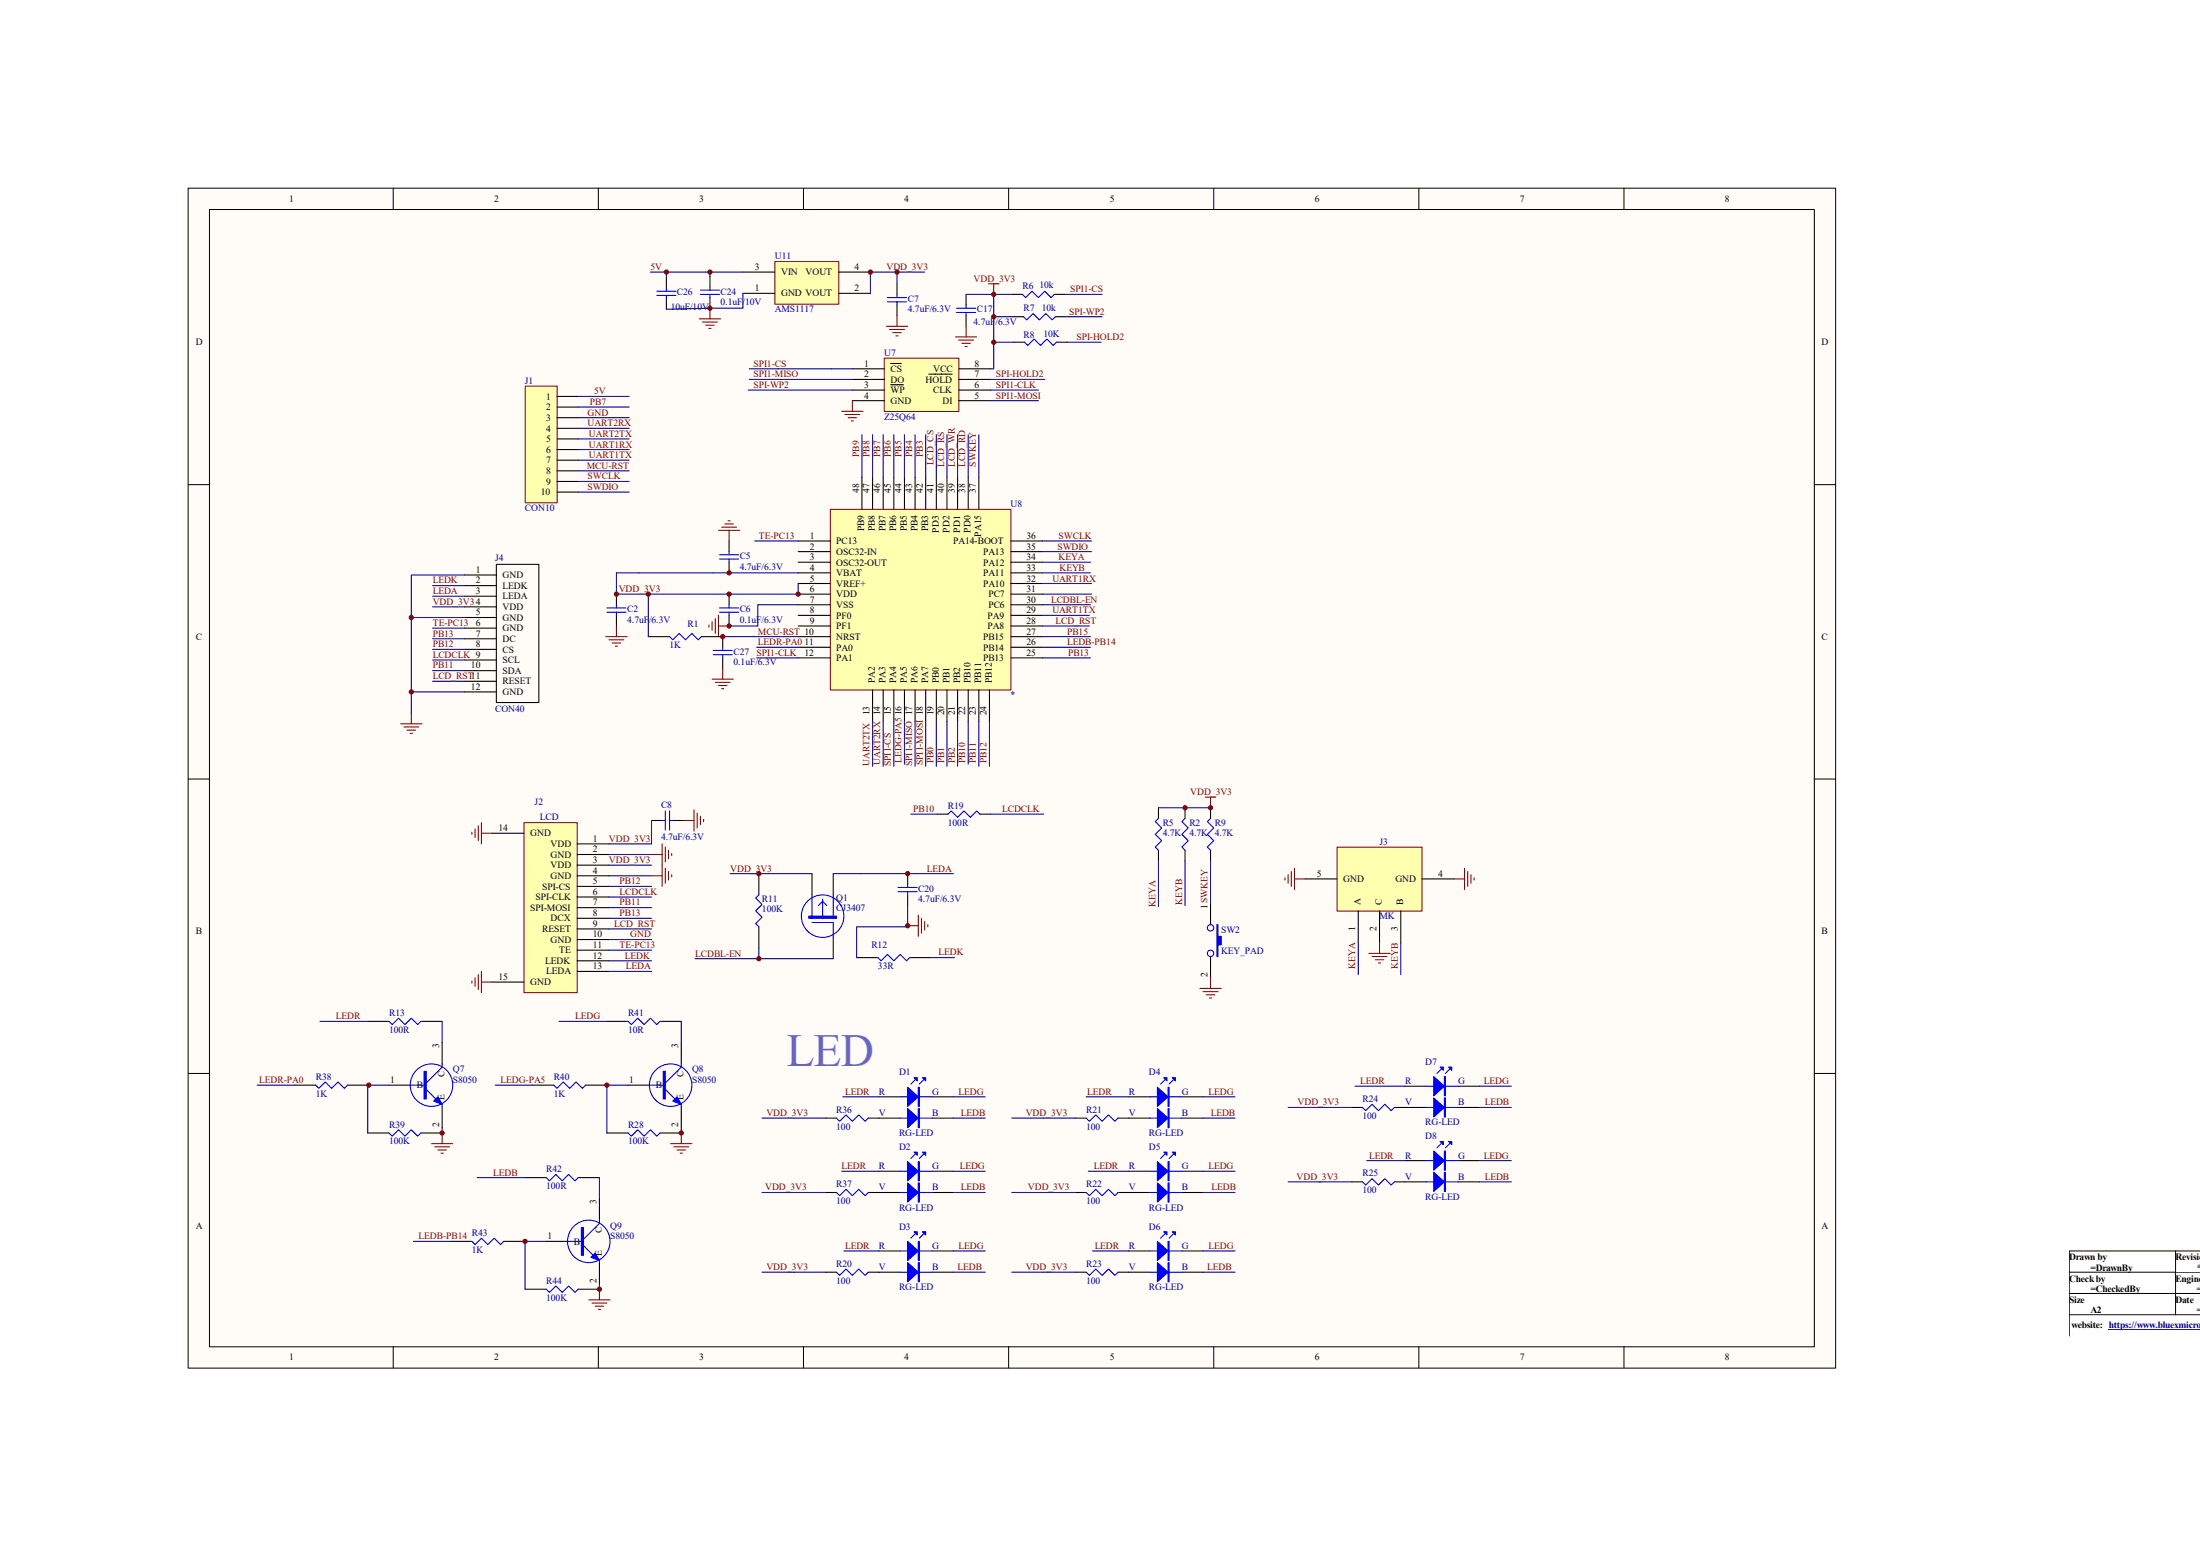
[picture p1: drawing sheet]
<svg xmlns="http://www.w3.org/2000/svg" width="297mm" height="210mm" viewBox="0 0 297 210" stroke-linecap="round" stroke-linejoin="round" font-family="sans-serif">
<path d="M25.4 25.4h222.4v159.3h-222.4z" fill="#fffcf8"/>
<g fill="none" stroke="#000" stroke-width=".14">
<path d="M25.4 25.4h222.4v159.3h-222.4zM28.3 28.3h216.6v153.5h-216.6zM53.1 25.4v2.9M80.8 25.4v2.9M108.5 25.4v2.9M136.2 25.4v2.9M163.9 25.4v2.9M191.6 25.4v2.9M219.2 25.4v2.9M25.4 65.4h2.9M98.4 73v1.5M98.4 75.9v1.4"/>
<path d="M244.9 65.4h2.9M98.4 80.2v1.4M98.4 83.1v1.4M25.4 105.2h2.9M163.4 109v1.5M163.4 114.8v1.4M244.9 105.2h2.9M163.4 121.9v2.9M163.4 129.1v2.9M25.4 144.9h2.9M244.9 144.9h2.9M279.4 171.7h17.7"/>
<path d="M279.4 174.6h14.3v2.9M279.4 177.5h17.7M293.7 168.8v5.8h3.4M297.1 168.8h-17.7v11.5M53.1 181.8v2.8M80.8 181.8v2.8M108.5 181.8v2.8M136.2 181.8v2.8M163.9 181.8v2.8M191.6 181.8v2.8M219.2 181.8v2.8"/>
</g>
<path d="M284.7 179.5h12.3" fill="none" stroke="#000080" stroke-width=".14"/>
<path d="M164.3 124.8h.1v1.6h.5v1.1h-.5v1.6h-.1z" fill-rule="evenodd" fill="#00f" stroke="#00f" stroke-width=".14"/>
<g fill="none" stroke="#00f" stroke-width=".14">
<path d="M97.1 75.5h2.6M97.1 74.9h2.6M98.4 74.5v.4M98.4 75.5v.4M97.1 82.1h2.6M97.1 82.6h2.6M98.4 81.6v.5M98.4 82.6v.5M163.4 110.5l-.4 .4 .9 .8-.9 .9 .9 .9-.9 .8 .4 .5"/>
<circle cx="163.4" cy="125.2" r=".43"/>
<circle cx="163.4" cy="128.7" r=".43"/>
</g>
<path d="M162.7 107.6h1.4M163.4 107.6v1.4M162 133.4h2.9M162.4 133.8h2M162.9 134.3h1.1M163.3 134.7h.3M163.4 132v1.4" fill="none" stroke="#800000" stroke-width=".14"/>
<path d="M119.4 48.4h10.1v7.1h-10.1z" fill="#ffffb0"/>
<g fill="none" stroke="#800000" stroke-width=".14">
<path d="M133.4 38.3h1.5M134.2 38.3v1.4M113.6 55.5h2.9M114.1 55.9h2M114.5 56.4h1.1M114.9 56.8h.3M115.1 54.1v1.4M119.4 48.3h10.1v7.2h-10.1zM88 115.3h1.4M88 118.2h1.4M89.4 113.9v5.7M89.8 114.3v2"/>
<path d="M89.8 117.2v2M90.3 114.8v1.1M90.3 117.6v1.2M90.7 115.2v.3M90.7 118.1v.2"/>
</g>
<g fill="none" stroke="#000" stroke-width=".14">
<path d="M136.6 39.7h1.4M142.3 39.7h1.5M115.1 49.8h4.3M115.1 52.6h4.3M115.1 51.2h4.3M115.1 54.1h4.3M120.2 49.1h1.5M120.2 51.9h1.8M125.4 50.5h3.2M129.4 49.8h4.3M129.4 52.6h4.3M129.4 51.2h4.3"/>
<path d="M129.4 54.1h4.3M136.7 42.7h1.5M136.9 46.2h1.4M142.5 42.7h1.4M142.6 46.2h1.5"/>
</g>
<path d="M138 39.7l.5 .5 .8-.9 .9 .9 .8-.9 .9 .9 .4-.5M138.2 42.7l.4 .5 .9-.9 .8 .9 .9-.9 .8 .9 .5-.5M138.3 46.2l.5 .4 .8-.8 .9 .8 .8-.8 .9 .8 .4-.4" fill="none" stroke="#00f" stroke-width=".14"/>
<g fill="none" stroke="#000080" stroke-width=".14">
<path d="M134.2 39.7v10.1h-.5M101.2 49.8h3.8M112.2 49.8h2.9M133.7 52.6h6.5M133.7 54.1h6.5M82.2 113.9h5.8M82.2 115.3h5.8M82.2 116.8h5.8M82.2 118.2h5.8M82.2 119.6h5.8M82.2 121.1h5.8M82.2 122.5h5.8"/>
<path d="M82.2 123.9h5.8M82.2 125.4h5.8M82.2 126.8h5.8M82.2 128.2h5.8M82.2 129.7h5.8M82.2 131.1h5.8"/>
</g>
<path d="M70.8 111.1h7.1v22.9h-7.1z" fill="#ffffb0"/>
<path d="M63.7 112.3v.3M64.1 111.9v1.1M64.6 111.5v2M65 111v2.9M65 112.5h1.4M70.7 111h7.2v23h-7.2zM63.7 132.4v.3M64.1 132v1.1M64.6 131.5v2.1M65 131.1v2.9M65 132.6h1.4" fill="none" stroke="#800000" stroke-width=".14"/>
<g fill="none" stroke="#000" stroke-width=".14">
<path d="M66.4 112.5h4.3M77.9 113.9h4.3M77.9 115.3h4.3M77.9 116.8h4.3M77.9 118.2h4.3M77.9 119.6h4.3M66.4 132.6h4.3M77.9 121.1h4.3M77.9 122.5h4.3M77.9 123.9h4.3M77.9 125.4h4.3M77.9 126.8h4.3"/>
<path d="M77.9 128.2h4.3M77.9 129.7h4.3M77.9 131.1h4.3"/>
</g>
<path d="M180.6 114.4h11.4v8.6h-11.4z" fill="#ffffb0"/>
<g fill="none" stroke="#800000" stroke-width=".14">
<path d="M173.5 118.5v.3M173.9 118.1v1.1M174.3 117.6v2M174.8 118.6h1.4M174.8 117.2v2.9M180.5 114.3h11.5v8.7h-11.5zM196.3 118.6h1.4M197.7 117.2v2.9M198.2 117.6v2M198.6 118.1v1.1M199 118.5v.3M184.8 128.7h2.9"/>
<path d="M185.2 129.1h2M185.7 129.5h1.1M186.1 130h.3M186.2 127.2v1.5"/>
</g>
<path d="M176.2 118.6h4.3M192 118.6h4.3M183.4 122.9v4.3M186.2 122.9v4.3M189.1 122.9v4.3" fill="none" stroke="#000" stroke-width=".14"/>
<path d="M183.4 127.2v4.3M189.1 127.2v4.3" fill="none" stroke="#000080" stroke-width=".14"/>
<path d="M71 52.2h4.2v15.7h-4.2z" fill="#ffffb0"/>
<path d="M70.9 52.1h4.3v15.8h-4.3zM97 71.6h2.9M97.4 71.2h2M97.9 70.7h1.1M98.3 70.3h.3M98.4 71.6v1.4" fill="none" stroke="#800000" stroke-width=".14"/>
<path d="M75.2 53.5h2.9M75.2 54.9h2.9M75.2 56.4h2.9M75.2 57.8h2.9M75.2 59.2h2.9M75.2 60.7h2.9M75.2 62.1h2.9M75.2 63.6h2.9M75.2 65h2.9M75.2 66.4h2.9M102.4 117.9v2.9M102.4 125.1v2.9" fill="none" stroke="#000" stroke-width=".14"/>
<path d="M78.1 53.5h6.8M78.1 54.9h6.8M78.1 56.4h6.8M78.1 57.8h6.8M78.1 59.2h6.8M78.1 60.7h6.8M78.1 62.1h6.8M78.1 63.6h6.8M78.1 65h6.8M78.1 66.4h6.8" fill="none" stroke="#000080" stroke-width=".14"/>
<path d="M102.4 120.8l-.4 .4 .9 .9-.9 .8 .9 .9-.9 .9 .4 .4" fill="none" stroke="#00f" stroke-width=".14"/>
<path d="M112.1 68.8h24.4v24.3h-24.4z" fill="#ffffb0"/>
<g fill="none" stroke="#800000" stroke-width=".14">
<path d="M129 45.5h2.9M129.4 45.9h2M129.9 46.3h1.1M130.3 46.8h.3M130.4 44v1.5M112.1 68.7h24.4v24.4h-24.4zM81.8 85.9h2.9M82.2 86.4h2M82.6 86.8h1.2M83.1 87.2h.3M83.2 84.5v1.4M95.7 84.3v.3"/>
<path d="M96.1 83.9v1.2M96.1 91.7h2.9M96.6 83.5v2M96.6 92.1h2M97 83.1v2.8M97 84.5h1.4M97 92.5h1.1M97.4 93h.3M97.6 90.2v1.5M122.5 124.9h1.5M124 123.5v2.9M124.4 123.9v2.1"/>
<path d="M124.8 124.4v1.1M125.3 124.8v.3"/>
</g>
<g fill="none" stroke="#000" stroke-width=".14">
<path d="M130.4 39.7v1.5M130.4 42.6v1.4M107.8 73h4.3M107.8 74.5h4.3M107.8 75.9h4.3M107.8 77.3h4.3M107.8 78.8h4.3M116.4 64.4v4.3M117.8 64.4v4.3M119.2 64.4v4.3M120.7 64.4v4.3M122.1 64.4v4.3"/>
<path d="M123.5 64.4v4.3M125 64.4v4.3M126.4 64.4v4.3M127.8 64.4v4.3M129.3 64.4v4.3M130.7 64.4v4.3M132.1 64.4v4.3M136.5 73h4.3M136.5 74.5h4.3M136.5 75.9h4.3M136.5 77.3h4.3M136.5 78.8h4.3"/>
<path d="M83.2 80.2v1.4M83.2 83.1v1.4M97.6 85.9v1.5M97.6 88.8v1.4M107.8 80.2h4.3M107.8 81.6h4.3M107.8 83.1h4.3M107.8 84.5h4.3M107.8 85.9h4.3M107.8 87.4h4.3M107.8 88.8h4.3M117.8 93.1v4.3"/>
<path d="M119.2 93.1v4.3M120.7 93.1v4.3M122.1 93.1v4.3M123.5 93.1v4.3M125 93.1v4.3M126.4 93.1v4.3M127.8 93.1v4.3M129.3 93.1v4.3M130.7 93.1v4.3M132.1 93.1v4.3M133.6 93.1v4.3M136.5 80.2h4.3"/>
<path d="M136.5 81.6h4.3M136.5 83.1h4.3M136.5 84.5h4.3M136.5 85.9h4.3M136.5 87.4h4.3M136.5 88.8h4.3M109.6 117.9v2.9M112.5 117.9v2.9M122.5 117.9v1.5M126.6 109.9h1.4M132.3 109.9h1.4M156.4 109v1.5"/>
<path d="M156.4 114.8v1.4M160 109v1.5M160 114.8v1.4M112.5 126.5v2.9M115.6 129.3h2.9M122.5 120.8v1.4M122.8 129.3h2.9"/>
</g>
<g fill="none" stroke="#000080" stroke-width=".14">
<path d="M130.4 39.7h6.2M143.8 39.7h5M101 52.6h14.1M101.2 51.2h13.9M105 49.8h7.2M116.4 58.7v5.7M117.8 58.7v5.7M119.2 58.7v5.7M120.7 58.7v5.7M122.1 58.7v5.7M123.5 58.7v5.7M125 58.7v5.7"/>
<path d="M126.4 58.7v5.7M127.8 58.7v5.7M129.3 58.7v5.7M130.7 58.7v5.7M132.1 58.7v5.7M133.7 51.2h7.3M134.2 46.2h2.7M134.2 42.7h2.5M143.9 42.7h4.9M144.1 46.2h4.6M86.2 77.3h-3v2.9h24.6v-1.4M96.3 77.3h11.5"/>
<path d="M101.9 73h5.9M140.8 73h6.6M140.8 77.3h6.4M140.8 78.8h6.6M140.8 74.5h6.6M140.8 75.9h6.4M97.6 85.9h10.2M102.2 88.8h5.6M107.8 81.6h-5.5v2.9h-3.9M117.8 97.4v6M119.2 97.4v6M120.7 97.4v6"/>
<path d="M122.1 97.4v5.7M123.5 97.4v6M125 97.4v6M126.4 97.4v6M127.8 97.4v6M129.3 97.4v6M130.7 97.4v5.7M132.1 97.4v6M133.6 97.4v6M140.8 84.5h6.3M140.8 85.9h6.4M140.8 88.8h6.4"/>
<path d="M140.8 83.1h6.3M140.8 81.6h6.4M140.8 87.4h6.4M140.8 80.2h6.6M98.6 117.9h11M112.5 117.9h16.2M123 109.9h3.6M133.7 109.9h7.2M156.4 109h7M156.4 116.2v6.2M160 116.2v6M163.4 116.2v5.7"/>
<path d="M93.8 129.4h18.7M102.4 128v1.4M122.5 122.2v2.9h-6.9v4.2M125.7 129.3h3.1"/>
</g>
<g fill="none" stroke="#00f" stroke-width=".14">
<path d="M129.1 41.6h2.6M129.1 42.2h2.6M130.4 41.2v.4M130.4 42.2v.4M81.9 82.1h2.6M81.9 82.6h2.6M83.2 81.6v.5M83.2 82.6v.5M96.3 88.4h2.6M96.3 87.8h2.6M97.6 87.4v.4M97.6 88.4v.4"/>
<path d="M121.2 119.8h2.6M122.5 119.4v.4M128 109.9l.4-.4 .9 .8 .8-.8 .9 .8 .9-.8 .4 .4M156.4 110.5l-.4 .4 .8 .8-.8 .9 .8 .9-.8 .8 .4 .5M160 110.5l-.4 .4 .8 .8-.8 .9 .8 .9-.8 .8 .4 .5M109.6 124.5h2.9v2M109.6 120.8v3.1M110.5 122.2l.6-.6 .5 .6M111.1 121.4v2.5M112.5 120.8v3.1M118.5 129.3l.4 .4 .9-.9 .9 .9 .8-.9 .9 .9 .4-.4M121.2 120.4h2.6"/>
<path d="M122.5 120.4v.4"/>
<circle cx="111.1" cy="123.7" r="2.87"/>
</g>
<path d="M109.2 123.7h3.7v.2h-3.7z" fill-rule="evenodd" fill="#00f" stroke="#00f" stroke-width=".14"/>
<path d="M104.6 35.3h8.6v5.8h-8.6z" fill="#ffffb0"/>
<g fill="none" stroke="#800000" stroke-width=".14">
<path d="M104.6 35.3h8.6v5.8h-8.6zM94.4 43h2.9M94.8 43.5h2.1M95.3 43.9h1.1M95.7 44.3h.3M95.8 41.6v1.4M119.7 44h2.8M120.1 44.5h2M120.5 44.9h1.2M121 45.3h.2M121.1 42.6v1.4M54.1 97.7h2.9"/>
<path d="M54.5 98.1h2M55 98.6h1.1M55.4 99h.3M55.5 96.3v1.4M92.3 110.7h1.4M93.7 109.3v2.9M94.1 109.7v2M94.6 110.2v1.1M95 110.6v.3M58.3 154.4h2.8M58.7 154.8h2M59.1 155.2h1.2"/>
<path d="M59.5 155.6h.3M59.7 152.9v1.5M90.5 154.4h2.9M91 154.8h2M91.4 155.2h1.1M91.8 155.6h.3M92 152.9v1.5M79.5 175.4h2.9M79.9 175.9h2M80.4 176.3h1.1M80.8 176.7h.3M80.9 174v1.4"/>
</g>
<g fill="none" stroke="#000" stroke-width=".14">
<path d="M90 37.4v1.5M95.8 37.3v1.4M100.3 36.7h4.3M100.3 39.6h4.3M113.2 36.7h4.3M113.2 39.6h4.3M121.1 38.3v1.4M90 40.3v1.4M95.8 40.2v1.4M121.1 41.2v1.4M62.7 77.6h4.3M62.7 79h4.3"/>
<path d="M67 76.2h5.7v18.6h-5.7zM62.7 80.5h4.3M62.7 81.9h4.3M62.7 83.3h4.3M62.7 84.8h4.3M62.7 86.2h4.3M62.7 87.6h4.3M62.7 89.1h4.3M62.7 90.5h4.3M62.7 92h4.3M62.7 93.4h4.3M87.5 85.9h2.9"/>
<path d="M94.7 85.9h2.9M88 110.7h1.4M90.8 110.7h1.5M49.6 137.9h2.9M56.8 137.9h2.9M81.9 137.9h2.9M89.1 137.9h2.9M39.7 146.5h2.9M46.9 146.5h2.9M49.6 152.9h2.9M52.5 146.5h2.9M56.8 152.9h2.9"/>
<path d="M59.7 140.7v2.9M59.7 149.3v2.9M70.9 158.9h2.8M71.9 146.5h2.9M78.1 158.9h2.8M79.1 146.5h2.8M81.9 152.9h2.9M84.8 146.5h2.9M89.1 152.9h2.9M92 140.7v2.9M92 149.3v2.9M111.5 150.9h1.4"/>
<path d="M117.2 150.9h4.3M118.7 148h2.8M118.7 158.1h2.8M125.8 150.9h2.9M125.8 148h2.9M125.8 158.1h2.9M145.2 150.9h1.4M150.9 150.9h4.3M152.4 148h2.8M152.4 158.1h2.8M159.6 150.9h2.8M159.6 148h2.8"/>
<path d="M159.6 158.1h2.8M182.5 149.5h1.4M182.5 159.5h1.4M188.3 149.5h4.3M188.3 159.5h4.3M189.7 146.6h2.9M189.7 156.6h2.9M196.9 149.5h2.8M196.9 146.6h2.8M196.9 159.5h2.8M196.9 156.6h2.8M60.8 167.6h2.9"/>
<path d="M68 167.6h2.9M70.9 174h2.8M73.7 167.6h2.9M78.1 174h2.8M80.9 161.8v2.9M80.9 170.4v2.9M111.5 161h1.4M111.5 171.7h1.4M117.2 161h4.3M117.2 171.7h4.3M118.7 168.8h2.8M125.8 161h2.9"/>
<path d="M125.8 171.7h2.9M125.8 168.8h2.9M145.2 161h1.4M145.2 171.7h1.4M150.9 161h4.3M150.9 171.7h4.3M152.4 168.8h2.8M159.6 161h2.8M159.6 171.7h2.8M159.6 168.8h2.8"/>
</g>
<g fill="none" stroke="#000080" stroke-width=".14">
<path d="M87.8 36.7h12.5M90 36.7v.7M95.8 36.7v.6M100.3 39.6v2l-10.3 .1M121.1 36.7v1.6M124.8 36.7h-7.3v2.9M58.4 79h4.3M62.7 77.6h-7.2v5.7M86.2 77.3h10.1M58.4 80.5h4.3M58.4 81.9h4.3M58.4 86.2h4.3"/>
<path d="M58.4 87.6h4.3M58.4 89.1h4.3M58.4 90.5h4.3M58.4 92h4.3M58.4 84.8h4.3M62.7 93.4h-7.2v2.9M62.7 83.3h-7.2v10.1M87.5 80.2v5.7M102.2 87.4h5.6M88 110.7v3.2M43.2 137.9h6.4M59.7 137.9v2.8"/>
<path d="M75.5 137.9h6.4M92 137.9v2.8M34.7 146.5h5M52.5 146.5h-2.9v6.4M59.7 152.2v.7M64.4 158.9h6.5M66.9 146.5h5M80.9 158.9v2.9M84.8 146.5h-2.9v6.4M92 152.2v.7M102.9 150.9h8.6M113.6 158.1h5.1"/>
<path d="M113.8 148h4.9M128.7 150.9h4.3M128.7 148h4.3M128.7 158.1h4.3M136.6 150.9h8.6M146.6 148h5.8M146.9 158.1h5.5M162.4 150.9h4.3M162.4 148h4.3M162.4 158.1h4.3M173.9 149.5h8.6M173.9 159.5h8.6"/>
<path d="M182.9 146.6h6.8M184.5 156.6h5.2M199.7 149.5h4.3M199.7 146.6h4.3M199.7 159.5h4.3M199.7 156.6h4.3M55.8 167.6h5M73.7 167.6h-2.8v6.4M80.9 173.3v.7M102.9 161h8.6M102.9 171.7h8.6M113.9 168.8h4.8"/>
<path d="M128.7 161h4.3M128.7 171.7h4.3M128.7 168.8h4.3M136.6 161h8.6M136.6 171.7h8.6M147.5 168.8h4.9M162.4 161h4.3M162.4 171.7h4.3M162.4 168.8h4.3"/>
</g>
<g fill="none" stroke="#00f" stroke-width=".14">
<path d="M88.7 39.3h2.6M88.7 39.9h2.6M90 38.9v.4M90 39.9v.4M94.6 39.2h2.5M94.6 39.7h2.5M95.8 38.7v.5M95.8 39.7v.5M121.1 39.7v.5M119.8 40.2h2.6M119.8 40.7h2.6M121.1 40.7v.5"/>
<path d="M90.4 85.9l.4 .5 .9-.9 .8 .9 .9-.9 .9 .9 .4-.5M89.4 110.7h.4M89.8 109.5v2.5M90.4 110.7h.4M90.4 109.5v2.5M52.5 137.9l.4 .4 .9-.9 .9 .9 .8-.9 .9 .9 .4-.4M84.8 137.9l.4 .4 .9-.9 .9 .9 .8-.9 .9 .9 .4-.4M42.6 146.5l.4 .4 .9-.9 .9 .9 .8-.9 .9 .9 .4-.4M52.5 152.9l.4 .4 .9-.8 .9 .8 .8-.8 .9 .8 .4-.4M55.4 146.5h2.1M57.5 147l1.3 1.3M59.7 143.6v.4l-2.2 2.2"/>
<path d="M59.7 149v.3M73.7 158.9l.5 .5 .8-.9 .9 .9 .9-.9 .8 .9 .5-.5M74.8 146.5l.4 .4 .8-.9 .9 .9 .9-.9 .8 .9 .5-.4M84.8 152.9l.4 .4 .9-.8 .9 .8 .8-.8 .9 .8 .4-.4M87.7 146.5h2.1M89.8 147l1.3 1.3M92 143.6v.4l-2.2 2.2M92 149v.3M112.9 150.9l.5 .4 .8-.8 .9 .8 .8-.8 .9 .8 .4-.4M121.5 148h4.3M121.5 150.9h4.3M121.5 158.1h4.3"/>
<path d="M123.5 145.7l-.5 .6M123.5 155.8l-.5 .6M124.7 145.7l-.6 .6M124.7 155.8l-.6 .6M146.6 150.9l.5 .4 .8-.8 .9 .8 .9-.8 .8 .8 .4-.4M155.2 148h4.4M155.2 150.9h4.4M155.2 158.1h4.4M157.3 145.7l-.6 .6M157.3 155.8l-.6 .6M158.4 145.7l-.6 .6M158.4 155.8l-.6 .6"/>
<path d="M183.9 149.5l.5 .4 .8-.9 .9 .9 .9-.9 .8 .9 .5-.4M183.9 159.5l.5 .4 .8-.8 .9 .8 .9-.8 .8 .8 .5-.4M192.6 146.6h4.3M192.6 149.5h4.3M192.6 156.6h4.3M192.6 159.5h4.3M194.6 144.3l-.6 .6M194.6 154.4l-.6 .5M195.7 144.3l-.6 .6M195.7 154.4l-.6 .5M63.7 167.6l.4 .4 .9-.9 .9 .9 .8-.9 .9 .9 .4-.4M73.7 174l.5 .4 .8-.8 .9 .8 .9-.8 .8 .8 .5-.4"/>
<path d="M76.6 167.6h2.2M78.8 168.1l1.3 1.3M80.9 164.7v.4l-2.1 2.2M80.9 170.1v.3M112.9 161l.5 .4 .8-.9 .9 .9 .8-.9 .9 .9 .4-.4M112.9 171.7l.5 .4 .8-.8 .9 .8 .8-.8 .9 .8 .4-.4M121.5 161h4.3M121.5 168.8h4.3M121.5 171.7h4.3M123.5 166.5l-.5 .6M124.7 166.5l-.6 .6M146.6 161l.5 .4 .8-.9 .9 .9 .9-.9 .8 .9 .4-.4"/>
<path d="M146.6 171.7l.5 .4 .8-.8 .9 .8 .9-.8 .8 .8 .4-.4M155.2 161h4.4M155.2 168.8h4.4M155.2 171.7h4.4M157.3 166.5l-.6 .6M158.4 166.5l-.6 .6"/>
<circle cx="58.3" cy="146.5" r="2.87"/>
<circle cx="90.5" cy="146.5" r="2.87"/>
<circle cx="79.5" cy="167.6" r="2.87"/>
</g>
<g fill="#800000" stroke="#800000" stroke-width=".14">
<circle cx="163.4" cy="109" r=".29"/>
<circle cx="134.2" cy="39.7" r=".29"/>
<circle cx="102.4" cy="117.9" r=".29"/>
<circle cx="107.8" cy="80.2" r=".29"/>
<circle cx="134.2" cy="46.2" r=".29"/>
<circle cx="134.2" cy="42.7" r=".29"/>
<circle cx="160" cy="109" r=".29"/>
<circle cx="122.5" cy="124.9" r=".29"/>
<circle cx="102.4" cy="129.4" r=".29"/>
<circle cx="117.5" cy="36.7" r=".29"/>
<circle cx="121.1" cy="36.7" r=".29"/>
<circle cx="95.8" cy="41.6" r=".29"/>
<circle cx="90" cy="36.7" r=".29"/>
<circle cx="95.8" cy="36.7" r=".29"/>
<circle cx="98.4" cy="77.3" r=".29"/>
<circle cx="59.7" cy="152.9" r=".29"/>
<circle cx="49.8" cy="146.5" r=".29"/>
<circle cx="92" cy="152.9" r=".29"/>
<circle cx="81.9" cy="146.5" r=".29"/>
<circle cx="80.9" cy="174" r=".29"/>
<circle cx="70.9" cy="167.6" r=".29"/>
<circle cx="83.2" cy="80.2" r=".29"/>
<circle cx="98.4" cy="84.5" r=".29"/>
<circle cx="98.4" cy="80.2" r=".29"/>
<circle cx="122.5" cy="117.9" r=".29"/>
<circle cx="55.5" cy="93.4" r=".29"/>
<circle cx="55.5" cy="83.3" r=".29"/>
<circle cx="97.6" cy="85.9" r=".29"/>
<circle cx="87.5" cy="80.2" r=".29"/>
</g>
<g fill="#00f" stroke="#00f" stroke-width=".14">
<path d="M122.5 146.8l1.5 1.2-1.5 1.3z"/>
<path d="M124.5 145.5h.5v.4z"/>
<path d="M123.4 145.5h.4v.4z"/>
<path d="M122.5 149.6l1.5 1.3-1.5 1.3z"/>
<path d="M122.5 156.8l1.5 1.3-1.5 1.3z"/>
<path d="M124.5 155.5h.5v.4z"/>
<path d="M123.4 155.5h.4v.4z"/>
<path d="M122.5 159.7l1.5 1.3-1.5 1.2z"/>
<path d="M122.5 167.6l1.5 1.2-1.5 1.3z"/>
<path d="M124.5 166.3h.5v.4z"/>
<path d="M123.4 166.3h.4v.4z"/>
<path d="M122.5 170.4l1.5 1.3-1.5 1.3z"/>
<path d="M156.3 146.8l1.4 1.2-1.4 1.3z"/>
<path d="M158.3 145.5h.4v.4z"/>
<path d="M157.1 145.5h.4v.4z"/>
<path d="M156.3 149.6l1.4 1.3-1.4 1.3z"/>
<path d="M156.3 156.8l1.4 1.3-1.4 1.3z"/>
<path d="M158.3 155.5h.4v.4z"/>
<path d="M157.1 155.5h.4v.4z"/>
<path d="M156.3 159.7l1.4 1.3-1.4 1.2z"/>
<path d="M156.3 167.6l1.4 1.2-1.4 1.3z"/>
<path d="M158.3 166.3h.4v.4z"/>
<path d="M157.1 166.3h.4v.4z"/>
<path d="M156.3 170.4l1.4 1.3-1.4 1.3z"/>
<path d="M193.6 145.3l1.4 1.3-1.4 1.3z"/>
<path d="M195.6 144h.4v.5z"/>
<path d="M194.4 144h.5v.5z"/>
<path d="M193.6 148.2l1.4 1.3-1.4 1.3z"/>
<path d="M193.6 155.4l1.4 1.2-1.4 1.3z"/>
<path d="M195.6 154.1h.4v.4z"/>
<path d="M194.4 154.1h.5v.4z"/>
<path d="M193.6 158.2l1.4 1.3-1.4 1.3z"/>
<path d="M58.5 148.6l.6-.6 .6 1z"/>
<path d="M90.8 148.6l.6-.6 .6 1z"/>
<path d="M80.4 169.1l.5 1-1.1-.4z"/>
<path d="M124 146.8h.1v2.5h-.1z" fill-rule="evenodd"/>
<path d="M124 149.6h.1v2.6h-.1z" fill-rule="evenodd"/>
<path d="M124 156.8h.1v2.6h-.1z" fill-rule="evenodd"/>
<path d="M124 159.7h.1v2.5h-.1z" fill-rule="evenodd"/>
<path d="M124 167.6h.1v2.5h-.1z" fill-rule="evenodd"/>
<path d="M124 170.4h.1v2.6h-.1z" fill-rule="evenodd"/>
<path d="M157.7 146.8h.1v2.5h-.1z" fill-rule="evenodd"/>
<path d="M157.7 149.6h.1v2.6h-.1z" fill-rule="evenodd"/>
<path d="M157.7 156.8h.1v2.6h-.1z" fill-rule="evenodd"/>
<path d="M157.7 159.7h.1v2.5h-.1z" fill-rule="evenodd"/>
<path d="M157.7 167.6h.1v2.5h-.1z" fill-rule="evenodd"/>
<path d="M157.7 170.4h.1v2.6h-.1z" fill-rule="evenodd"/>
<path d="M195 145.3h.1v2.6h-.1z" fill-rule="evenodd"/>
<path d="M195 148.2h.1v2.6h-.1z" fill-rule="evenodd"/>
<path d="M195 155.4h.1v2.5h-.1z" fill-rule="evenodd"/>
<path d="M195 158.2h.1v2.6h-.1z" fill-rule="evenodd"/>
<path d="M57.3 144.6h.2v3.7h-.2z" fill-rule="evenodd"/>
<path d="M89.5 144.6h.3v3.7h-.3z" fill-rule="evenodd"/>
<path d="M78.5 165.7h.3v3.7h-.3z" fill-rule="evenodd"/>
</g>
<text font-size="6.2" fill="#4a86e8" x="106.2" y="143.8">LED</text>
<g font-size="1.3">
<text x="39" y="27.3">1</text>
<text x="66.7" y="27.3">2</text>
<text x="94.4" y="27.3">3</text>
<text x="122.1" y="27.3">4</text>
<text x="149.8" y="27.3">5</text>
<text x="177.5" y="27.3">6</text>
<text x="205.2" y="27.3">7</text>
<text x="232.9" y="27.3">8</text>
<text x="101.9" y="36.4">3</text>
<text x="101.9" y="39.3">1</text>
<text x="105.5" y="37.2">VIN</text>
<text x="105.5" y="40">GND VOUT</text>
<text x="108.8" y="37.2">VOUT</text>
<text x="115.4" y="39.3">2</text>
<text x="115.4" y="36.4">4</text>
<text x="26.4" y="46.6">D</text>
<text x="245.9" y="46.6">D</text>
<text x="73.7" y="53.9">1</text>
<text x="116.7" y="49.5">1</text>
<text x="116.7" y="52.4">3</text>
<text x="116.7" y="50.9">2</text>
<text x="116.7" y="53.8">4</text>
<text x="120.2" y="50.2">CS</text>
<text x="120.2" y="53.1">WP</text>
<text x="120.2" y="51.6">DO</text>
<text x="125" y="51.6">HOLD</text>
<text x="126" y="53.1">CLK</text>
<text x="126" y="50.2">VCC</text>
<text x="131.6" y="53.8">5</text>
<text x="131.6" y="50.9">7</text>
<text x="131.6" y="52.4">6</text>
<text x="131.6" y="49.5">8</text>
<text x="73.7" y="55.4">2</text>
<text x="73.7" y="56.8">3</text>
<text x="73.7" y="58.3">4</text>
<text x="73.7" y="59.7">5</text>
<text x="120.2" y="54.5">GND</text>
<text x="127.3" y="54.5">DI</text>
<text x="73.7" y="61.1">6</text>
<text x="73.7" y="62.5">7</text>
<text x="73.7" y="64">8</text>
<text x="73.7" y="65.4">9</text>
<text x="73" y="66.8">10</text>
<text x="116" y="66.5" transform="rotate(-90 116 66.5)">48</text>
<text x="116.7" y="71.7" transform="rotate(-90 116.7 71.7)">PB9</text>
<text x="117.4" y="66.5" transform="rotate(-90 117.4 66.5)">47</text>
<text x="118.1" y="71.7" transform="rotate(-90 118.1 71.7)">PB8</text>
<text x="118.8" y="66.5" transform="rotate(-90 118.8 66.5)">46</text>
<text x="119.5" y="71.7" transform="rotate(-90 119.5 71.7)">PB7</text>
<text x="120.3" y="66.5" transform="rotate(-90 120.3 66.5)">45</text>
<text x="121" y="71.7" transform="rotate(-90 121 71.7)">PB6</text>
<text x="121.7" y="66.5" transform="rotate(-90 121.7 66.5)">44</text>
<text x="122.4" y="71.7" transform="rotate(-90 122.4 71.7)">PB5</text>
<text x="123.1" y="66.5" transform="rotate(-90 123.1 66.5)">43</text>
<text x="123.9" y="71.7" transform="rotate(-90 123.9 71.7)">PB4</text>
<text x="124.6" y="66.5" transform="rotate(-90 124.6 66.5)">42</text>
<text x="125.3" y="71.7" transform="rotate(-90 125.3 71.7)">PB3</text>
<text x="126" y="66.5" transform="rotate(-90 126 66.5)">41</text>
<text x="126.7" y="71.9" transform="rotate(-90 126.7 71.9)">PD3</text>
<text x="127.5" y="66.5" transform="rotate(-90 127.5 66.5)">40</text>
<text x="128.2" y="71.9" transform="rotate(-90 128.2 71.9)">PD2</text>
<text x="128.9" y="66.5" transform="rotate(-90 128.9 66.5)">39</text>
<text x="129.6" y="71.9" transform="rotate(-90 129.6 71.9)">PD1</text>
<text x="130.3" y="66.5" transform="rotate(-90 130.3 66.5)">38</text>
<text x="131" y="71.9" transform="rotate(-90 131 71.9)">PD0</text>
<text x="131.7" y="66.5" transform="rotate(-90 131.7 66.5)">37</text>
<text x="64.3" y="77.3">1</text>
<text x="109.3" y="72.7">1</text>
<text x="109.3" y="74.2">2</text>
<text x="109.3" y="75.6">3</text>
<text x="109.3" y="77">4</text>
<text x="112.9" y="73.4">PC13</text>
<text x="112.9" y="74.9">OSC32-IN</text>
<text x="112.9" y="76.3">OSC32-OUT</text>
<text x="112.9" y="77.8">VBAT</text>
<text x="128.7" y="73.4">PA14-BOOT</text>
<text x="132.5" y="72.4" transform="rotate(-90 132.5 72.4)">PA15</text>
<text x="132.7" y="77.8">PA11</text>
<text x="132.7" y="76.3">PA12</text>
<text x="132.7" y="74.9">PA13</text>
<text x="138.6" y="77">33</text>
<text x="138.6" y="75.6">34</text>
<text x="138.6" y="74.2">35</text>
<text x="138.6" y="72.7">36</text>
<text x="64.3" y="78.7">2</text>
<text x="64.3" y="80.2">3</text>
<text x="64.3" y="83.1">5</text>
<text x="67.9" y="78">GND</text>
<text x="67.9" y="79.5">LEDK</text>
<text x="67.9" y="80.9">LEDA</text>
<text x="67.9" y="82.3">VDD</text>
<text x="67.9" y="83.8">GND</text>
<text x="109.3" y="78.5">5</text>
<text x="109.3" y="79.9">6</text>
<text x="109.3" y="81.3">7</text>
<text x="109.3" y="82.8">8</text>
<text x="112.9" y="79.2">VREF+</text>
<text x="112.9" y="80.6">VDD</text>
<text x="112.9" y="82">VSS</text>
<text x="112.9" y="83.5">PF0</text>
<text x="132.7" y="79.2">PA10</text>
<text x="133.3" y="83.5">PA9</text>
<text x="133.4" y="82">PC6</text>
<text x="133.4" y="80.6">PC7</text>
<text x="138.6" y="82.8">29</text>
<text x="138.6" y="81.3">30</text>
<text x="138.6" y="79.9">31</text>
<text x="138.6" y="78.5">32</text>
<text x="26.4" y="86.4">C</text>
<text x="64.3" y="84.5">6</text>
<text x="64.3" y="85.9">7</text>
<text x="64.3" y="87.4">8</text>
<text x="67.9" y="85.2">GND</text>
<text x="67.9" y="86.7">DC</text>
<text x="67.9" y="88.1">CS</text>
<text x="67.9" y="89.5">SCL</text>
<text x="108.6" y="87.1">11</text>
<text x="108.6" y="88.5">12</text>
<text x="109.3" y="84.2">9</text>
<text x="112.9" y="84.9">PF1</text>
<text x="112.9" y="86.4">NRST</text>
<text x="112.9" y="87.8">PA0</text>
<text x="112.9" y="89.2">PA1</text>
<text x="132.7" y="89.2">PB13</text>
<text x="132.7" y="87.8">PB14</text>
<text x="132.7" y="86.4">PB15</text>
<text x="133.3" y="84.9">PA8</text>
<text x="138.6" y="88.5">25</text>
<text x="138.6" y="87.1">26</text>
<text x="138.6" y="85.6">27</text>
<text x="138.6" y="84.2">28</text>
<text x="245.9" y="86.4">C</text>
<text x="63.6" y="90.2">10</text>
<text x="63.6" y="93.1">12</text>
<text x="67.9" y="90.9">SDA</text>
<text x="67.9" y="92.4">RESET</text>
<text x="67.9" y="93.8">GND</text>
<text x="118.1" y="92.2" transform="rotate(-90 118.1 92.2)">PA2</text>
<text x="119.5" y="92.2" transform="rotate(-90 119.5 92.2)">PA3</text>
<text x="121" y="92.2" transform="rotate(-90 121 92.2)">PA4</text>
<text x="122.4" y="92.2" transform="rotate(-90 122.4 92.2)">PA5</text>
<text x="123.9" y="92.2" transform="rotate(-90 123.9 92.2)">PA6</text>
<text x="125.3" y="92.2" transform="rotate(-90 125.3 92.2)">PA7</text>
<text x="126.7" y="92.2" transform="rotate(-90 126.7 92.2)">PB0</text>
<text x="128.2" y="92.2" transform="rotate(-90 128.2 92.2)">PB1</text>
<text x="129.6" y="92.2" transform="rotate(-90 129.6 92.2)">PB2</text>
<text x="131" y="92.2" transform="rotate(-90 131 92.2)">PB10</text>
<text x="132.5" y="92.2" transform="rotate(-90 132.5 92.2)">PB11</text>
<text x="133.9" y="92.2" transform="rotate(-90 133.9 92.2)">PB12</text>
<text x="117.4" y="96.6" transform="rotate(-90 117.4 96.6)">13</text>
<text x="120.3" y="96.6" transform="rotate(-90 120.3 96.6)">15</text>
<text x="121.7" y="96.6" transform="rotate(-90 121.7 96.6)">16</text>
<text x="126" y="96.6" transform="rotate(-90 126 96.6)">19</text>
<text x="127.5" y="96.6" transform="rotate(-90 127.5 96.6)">20</text>
<text x="128.9" y="96.6" transform="rotate(-90 128.9 96.6)">21</text>
<text x="130.3" y="96.6" transform="rotate(-90 130.3 96.6)">22</text>
<text x="131.7" y="96.6" transform="rotate(-90 131.7 96.6)">23</text>
<text x="133.2" y="96.6" transform="rotate(-90 133.2 96.6)">24</text>
<text x="67.3" y="112.2">14</text>
<text x="71.6" y="112.9">GND</text>
<text x="80.1" y="113.6">1</text>
<text x="74.3" y="114.3">VDD</text>
<text x="74.3" y="115.8">GND</text>
<text x="74.3" y="117.2">VDD</text>
<text x="74.3" y="118.6">GND</text>
<text x="80.1" y="115.1">2</text>
<text x="80.1" y="116.5">3</text>
<text x="80.1" y="117.9">4</text>
<text x="80.1" y="119.3">5</text>
<text x="177.8" y="118.4">5</text>
<text x="181.4" y="119">GND</text>
<text x="188.4" y="119">GND</text>
<text x="194.1" y="118.4">4</text>
<text x="71.6" y="122.9">SPI-MOSI</text>
<text x="72.3" y="121.5">SPI-CLK</text>
<text x="73.2" y="120.1">SPI-CS</text>
<text x="73.2" y="125.8">RESET</text>
<text x="74.3" y="124.4">DCX</text>
<text x="80.1" y="120.8">6</text>
<text x="80.1" y="122.2">7</text>
<text x="80.1" y="123.7">8</text>
<text x="80.1" y="125.1">9</text>
<text x="163" y="122.6" transform="rotate(-90 163 122.6)">1SWKEY</text>
<text x="183" y="125.6" transform="rotate(-90 183 125.6)">1</text>
<text x="183.7" y="122.1" transform="rotate(-90 183.7 122.1)">A</text>
<text x="185.8" y="125.6" transform="rotate(-90 185.8 125.6)">2</text>
<text x="186.6" y="122.1" transform="rotate(-90 186.6 122.1)">C</text>
<text x="188.7" y="125.6" transform="rotate(-90 188.7 125.6)">3</text>
<text x="189.4" y="122.1" transform="rotate(-90 189.4 122.1)">B</text>
<text x="26.4" y="126.1">B</text>
<text x="73.6" y="130.1">LEDK</text>
<text x="73.7" y="131.5">LEDA</text>
<text x="74.3" y="127.3">GND</text>
<text x="75.5" y="128.7">TE</text>
<text x="80.1" y="126.5">10</text>
<text x="80.1" y="128">11</text>
<text x="80.1" y="129.4">12</text>
<text x="80.1" y="130.8">13</text>
<text x="163" y="131.8" transform="rotate(-90 163 131.8)">2</text>
<text x="245.9" y="126.1">B</text>
<text x="67.3" y="132.2">15</text>
<text x="71.6" y="133">GND</text>
<text x="59.3" y="141.4" transform="rotate(-90 59.3 141.4)">3</text>
<text x="91.6" y="141.4" transform="rotate(-90 91.6 141.4)">3</text>
<text x="52.7" y="146.2">1</text>
<text x="56.3" y="146.9">B</text>
<text x="60" y="148.5" transform="rotate(-90 60 148.5)">E</text>
<text x="60" y="145.3" transform="rotate(-90 60 145.3)">C</text>
<text x="85" y="146.2">1</text>
<text x="88.5" y="146.9">B</text>
<text x="92.3" y="148.5" transform="rotate(-90 92.3 148.5)">E</text>
<text x="92.3" y="145.3" transform="rotate(-90 92.3 145.3)">C</text>
<text x="59.3" y="152.1" transform="rotate(-90 59.3 152.1)">2</text>
<text x="91.6" y="152.1" transform="rotate(-90 91.6 152.1)">2</text>
<text x="26.4" y="165.8">A</text>
<text x="73.9" y="167.3">1</text>
<text x="77.5" y="168">B</text>
<text x="80.5" y="162.5" transform="rotate(-90 80.5 162.5)">3</text>
<text x="81.2" y="166.4" transform="rotate(-90 81.2 166.4)">C</text>
<text x="245.9" y="165.8">A</text>
<text x="80.5" y="173.1" transform="rotate(-90 80.5 173.1)">2</text>
<text x="81.2" y="169.5" transform="rotate(-90 81.2 169.5)">E</text>
<text x="279.4" y="170.1">Drawn by</text>
<text x="279.4" y="173">Check by</text>
<text x="282.2" y="171.5">=DrawnBy</text>
<text x="293.7" y="170.1">Revision</text>
<text x="293.7" y="173">Engineer</text>
<text x="296.6" y="171.5">*</text>
<text x="279.4" y="175.8">Size</text>
<text x="279.7" y="179.3">website: https://www.bluexmicro.co</text>
<text x="282.2" y="177.2">A2</text>
<text x="282.2" y="174.4">=CheckedBy</text>
<text x="293.7" y="175.8">Date</text>
<text x="296.6" y="177.2">=D</text>
<text x="296.6" y="174.4">=E</text>
<text x="39" y="183.6">1</text>
<text x="66.7" y="183.6">2</text>
<text x="94.4" y="183.6">3</text>
<text x="122.1" y="183.6">4</text>
<text x="149.8" y="183.6">5</text>
<text x="177.5" y="183.6">6</text>
<text x="205.2" y="183.6">7</text>
<text x="232.9" y="183.6">8</text>
</g>
<g font-size="1.3" fill="#000080">
<text x="104.6" y="35">U11</text>
<text x="90.6" y="41.9">10uF/10V</text>
<text x="91.4" y="39.9">C26</text>
<text x="97.3" y="39.8">C24</text>
<text x="97.3" y="41.1">0.1uF/10V</text>
<text x="122.6" y="40.7">C7</text>
<text x="138" y="39">R6</text>
<text x="140.3" y="38.9">10k</text>
<text x="104.6" y="42.2">AMS1117</text>
<text x="122.6" y="42.2">4.7uF/6.3V</text>
<text x="131.4" y="43.9">4.7uF/6.3V</text>
<text x="131.9" y="42.2">C17</text>
<text x="138.2" y="42">R7</text>
<text x="138.2" y="45.6">R8</text>
<text x="140.6" y="42">10k</text>
<text x="140.9" y="45.5">10K</text>
<text x="70.9" y="51.8">J1</text>
<text x="119.4" y="48">U7</text>
<text x="119.4" y="56.6">Z25Q64</text>
<text x="70.9" y="69">CON10</text>
<text x="136.4" y="68.4">U8</text>
<text x="66.8" y="75.7">J4</text>
<text x="99.9" y="75.4">C5</text>
<text x="99.9" y="76.9">4.7uF/6.3V</text>
<text x="84.7" y="82.6">C2</text>
<text x="99.9" y="82.6">C6</text>
<text x="84.7" y="84.1">4.7uF/6.3V</text>
<text x="90.4" y="87.5">1K</text>
<text x="92.8" y="84.6">R1</text>
<text x="99" y="88.3">C27</text>
<text x="99" y="89.8">0.1uF/6.3V</text>
<text x="99.9" y="84.1">0.1uF/6.3V</text>
<text x="136.4" y="94.2">*</text>
<text x="66.8" y="96.1">CON40</text>
<text x="72.2" y="108.6">J2</text>
<text x="72.9" y="110.7">LCD</text>
<text x="89.2" y="109">C8</text>
<text x="89.2" y="113.3">4.7uF/6.3V</text>
<text x="128" y="109.2">R19</text>
<text x="128" y="111.5">100R</text>
<text x="157" y="111.5">R5</text>
<text x="157" y="112.9">4.7K</text>
<text x="160.6" y="111.5">R2</text>
<text x="160.6" y="112.9">4.7K 4.7K</text>
<text x="164" y="111.5">R9</text>
<text x="186.2" y="114">J3</text>
<text x="102.9" y="121.8">R11</text>
<text x="102.9" y="123.1">100K</text>
<text x="112.9" y="121.6">Q1</text>
<text x="112.9" y="122.9">CJ3407</text>
<text x="124" y="120.4">C20</text>
<text x="124" y="121.8">4.7uF/6.3V</text>
<text x="164.8" y="125.9">SW2</text>
<text x="186.2" y="124.1">MK</text>
<text x="117.6" y="128">R12</text>
<text x="118.5" y="130.8">33R</text>
<text x="164.8" y="128.8">KEY_PAD</text>
<text x="52.5" y="137.1">R13</text>
<text x="84.8" y="137.1">R41</text>
<text x="52.5" y="139.4">100R</text>
<text x="84.8" y="139.4">10R</text>
<text x="192.4" y="143.7">D7</text>
<text x="42.6" y="145.8">R38</text>
<text x="42.6" y="148">1K</text>
<text x="61.1" y="144.7">Q7</text>
<text x="61.1" y="146.2">S8050</text>
<text x="74.8" y="145.8">R40</text>
<text x="74.8" y="148">1K</text>
<text x="93.4" y="144.7">Q8</text>
<text x="93.4" y="146.2">S8050</text>
<text x="118.7" y="147.7">R</text>
<text x="121.4" y="145.2">D1</text>
<text x="125.9" y="147.7">G</text>
<text x="152.4" y="147.7">R</text>
<text x="155.1" y="145.2">D4</text>
<text x="159.6" y="147.7">G</text>
<text x="183.9" y="148.8">R24</text>
<text x="189.7" y="146.3">R</text>
<text x="189.7" y="149.2">V</text>
<text x="196.8" y="146.3">G</text>
<text x="196.8" y="149.2">B</text>
<text x="52.5" y="152.2">R39</text>
<text x="52.5" y="154.5">100K</text>
<text x="84.8" y="152.2">R28</text>
<text x="84.8" y="154.5">100K</text>
<text x="112.9" y="150.2">R36</text>
<text x="112.9" y="152.5">100</text>
<text x="118.7" y="150.6">V</text>
<text x="121.4" y="153.3">RG-LED</text>
<text x="121.4" y="155.2">D2</text>
<text x="125.9" y="150.6">B</text>
<text x="146.6" y="150.2">R21</text>
<text x="146.6" y="152.5">100</text>
<text x="152.4" y="150.6">V</text>
<text x="155.1" y="153.3">RG-LED</text>
<text x="155.1" y="155.2">D5</text>
<text x="159.6" y="150.6">B</text>
<text x="183.9" y="151">100</text>
<text x="192.4" y="151.9">RG-LED</text>
<text x="192.4" y="153.8">D8</text>
<text x="73.7" y="158.2">R42</text>
<text x="73.7" y="160.5">100R</text>
<text x="112.9" y="160.2">R37</text>
<text x="118.7" y="157.8">R</text>
<text x="118.7" y="160.7">V</text>
<text x="125.9" y="157.8">G</text>
<text x="125.9" y="160.7">B</text>
<text x="146.6" y="160.2">R22</text>
<text x="152.4" y="157.8">R</text>
<text x="152.4" y="160.7">V</text>
<text x="159.6" y="157.8">G</text>
<text x="159.6" y="160.7">B</text>
<text x="183.9" y="158.8">R25</text>
<text x="183.9" y="161.1">100</text>
<text x="189.7" y="156.4">R</text>
<text x="189.7" y="159.2">V</text>
<text x="192.4" y="162">RG-LED</text>
<text x="196.8" y="156.4">G</text>
<text x="196.8" y="159.2">B</text>
<text x="63.7" y="166.8">R43</text>
<text x="82.4" y="165.8">Q9</text>
<text x="82.4" y="167.3">S8050</text>
<text x="112.9" y="162.5">100</text>
<text x="121.4" y="163.4">RG-LED</text>
<text x="121.4" y="166">D3</text>
<text x="146.6" y="162.5">100</text>
<text x="155.1" y="163.4">RG-LED</text>
<text x="155.1" y="166">D6</text>
<text x="63.7" y="169.1">1K</text>
<text x="73.7" y="173.3">R44</text>
<text x="112.9" y="171">R20</text>
<text x="112.9" y="173.3">100</text>
<text x="118.7" y="168.6">R</text>
<text x="118.7" y="171.4">V</text>
<text x="125.9" y="168.6">G</text>
<text x="125.9" y="171.4">B</text>
<text x="146.6" y="171">R23</text>
<text x="146.6" y="173.3">100</text>
<text x="152.4" y="168.6">R</text>
<text x="152.4" y="171.4">V</text>
<text x="159.6" y="168.6">G</text>
<text x="159.6" y="171.4">B</text>
<text x="73.7" y="175.6">100K</text>
<text x="121.4" y="174.2">RG-LED</text>
<text x="155.1" y="174.2">RG-LED</text>
</g>
<g font-size="1.3" fill="#800000">
<text x="87.8" y="36.4">5V</text>
<text x="119.7" y="36.4">VDD_3V3</text>
<text x="131.4" y="38">VDD_3V3</text>
<text x="144.5" y="39.5">SPI1-CS</text>
<text x="144.4" y="42.5">SPI-WP2</text>
<text x="145.3" y="45.9">SPI-HOLD2</text>
<text x="80.2" y="53.2">5V</text>
<text x="101.7" y="50.9">SPI1-MISO</text>
<text x="101.7" y="52.4">SPI-WP2</text>
<text x="101.7" y="49.5">SPI1-CS</text>
<text x="134.4" y="52.4">SPI1-CLK</text>
<text x="134.5" y="53.8">SPI1-MOSI</text>
<text x="134.5" y="50.9">SPI-HOLD2</text>
<text x="79.3" y="56.1">GND</text>
<text x="79.3" y="57.5">UART2RX</text>
<text x="79.5" y="59">UART2TX</text>
<text x="79.6" y="54.7">PB7</text>
<text x="79.2" y="63.2">MCU-RST</text>
<text x="79.3" y="64.7">SWCLK</text>
<text x="79.5" y="61.8">UART1TX</text>
<text x="79.5" y="60.4">UART1RX</text>
<text x="116" y="61.7" transform="rotate(-90 116 61.7)">PB9</text>
<text x="117.4" y="61.7" transform="rotate(-90 117.4 61.7)">PB8</text>
<text x="118.8" y="61.7" transform="rotate(-90 118.8 61.7)">PB7</text>
<text x="120.3" y="61.7" transform="rotate(-90 120.3 61.7)">PB6</text>
<text x="121.7" y="61.7" transform="rotate(-90 121.7 61.7)">PB5</text>
<text x="123.1" y="61.7" transform="rotate(-90 123.1 61.7)">PB4</text>
<text x="124.6" y="61.7" transform="rotate(-90 124.6 61.7)">PB3</text>
<text x="126" y="62.8" transform="rotate(-90 126 62.8)">LCD_CS</text>
<text x="127.5" y="63" transform="rotate(-90 127.5 63)">LCD_RS</text>
<text x="128.9" y="63" transform="rotate(-90 128.9 63)">LCD_WR</text>
<text x="130.3" y="63" transform="rotate(-90 130.3 63)">LCD_RD</text>
<text x="131.7" y="63" transform="rotate(-90 131.7 63)">SWKEY</text>
<text x="79.3" y="66.1">SWDIO</text>
<text x="102.4" y="72.7">TE-PC13</text>
<text x="142.7" y="74.2">SWDIO</text>
<text x="142.9" y="72.7">SWCLK</text>
<text x="142.9" y="75.6">KEYA</text>
<text x="143" y="77">KEYB</text>
<text x="58.4" y="78.7">LEDK</text>
<text x="58.4" y="80.2">LEDA</text>
<text x="58.4" y="81.6">VDD_3V34</text>
<text x="83.5" y="79.9">VDD_3V3</text>
<text x="141.9" y="81.3">LCDBL-EN</text>
<text x="142.1" y="82.8">UART1TX</text>
<text x="142.1" y="78.5">UART1RX</text>
<text x="58.4" y="87.4">PB12</text>
<text x="58.4" y="88.8">LCDCLK 9</text>
<text x="58.4" y="85.9">PB13</text>
<text x="58.4" y="84.5">TE-PC13</text>
<text x="102.2" y="88.5">SPI1-CLK</text>
<text x="102.3" y="85.6">MCU-RST 10</text>
<text x="102.3" y="87.1">LEDR-PA0</text>
<text x="142.5" y="84.2">LCD_RST</text>
<text x="144.1" y="87.1">LEDB-PB14</text>
<text x="144.1" y="85.6">PB15</text>
<text x="144.2" y="88.5">PB13</text>
<text x="58.4" y="90.2">PB11</text>
<text x="58.4" y="91.7">LCD_RST11</text>
<text x="117.4" y="103.4" transform="rotate(-90 117.4 103.4)">UART2TX</text>
<text x="118.8" y="103.3" transform="rotate(-90 118.8 103.3)">UART2RX 14</text>
<text x="120.3" y="103.4" transform="rotate(-90 120.3 103.4)">SPI1-CS</text>
<text x="121.7" y="103" transform="rotate(-90 121.7 103)">LEDG-PA5</text>
<text x="123.1" y="103.4" transform="rotate(-90 123.1 103.4)">SPI1-MISO 17</text>
<text x="124.6" y="103.3" transform="rotate(-90 124.6 103.3)">SPI1-MOSI 18</text>
<text x="126" y="103" transform="rotate(-90 126 103)">PB0</text>
<text x="127.5" y="103" transform="rotate(-90 127.5 103)">PB1</text>
<text x="128.9" y="103" transform="rotate(-90 128.9 103)">PB2</text>
<text x="130.3" y="103" transform="rotate(-90 130.3 103)">PB10</text>
<text x="131.7" y="103" transform="rotate(-90 131.7 103)">PB11</text>
<text x="133.2" y="103" transform="rotate(-90 133.2 103)">PB12</text>
<text x="160.7" y="107.3">VDD_3V3</text>
<text x="82.2" y="113.6">VDD_3V3</text>
<text x="123.3" y="109.6">PB10</text>
<text x="135.3" y="109.6">LCDCLK</text>
<text x="82.2" y="116.5">VDD_3V3</text>
<text x="83.7" y="119.3">PB12</text>
<text x="98.6" y="117.6">VDD_3V3</text>
<text x="125.1" y="117.6">LEDA</text>
<text x="82.9" y="125.1">LCD_RST</text>
<text x="83.7" y="120.8">LCDCLK</text>
<text x="83.7" y="122.2">PB11</text>
<text x="83.7" y="123.7">PB13</text>
<text x="156" y="122.4" transform="rotate(-90 156 122.4)">KEYA</text>
<text x="159.6" y="122.1" transform="rotate(-90 159.6 122.1)">KEYB</text>
<text x="83.7" y="128">TE-PC13</text>
<text x="84.4" y="129.4">LEDK</text>
<text x="84.5" y="130.8">LEDA</text>
<text x="85.1" y="126.5">GND</text>
<text x="93.9" y="129.1">LCDBL-EN</text>
<text x="126.7" y="128.9">LEDK</text>
<text x="183" y="130.8" transform="rotate(-90 183 130.8)">KEYA</text>
<text x="188.7" y="130.8" transform="rotate(-90 188.7 130.8)">KEYB</text>
<text x="45.3" y="137.6">LEDR</text>
<text x="77.6" y="137.6">LEDG</text>
<text x="35" y="146.2">LEDR-PA0</text>
<text x="67.6" y="146.2">LEDG-PA5</text>
<text x="114.1" y="147.7">LEDR</text>
<text x="129.4" y="147.7">LEDG</text>
<text x="146.8" y="147.7">LEDR</text>
<text x="163.2" y="147.7">LEDG</text>
<text x="175.2" y="149.2">VDD_3V3</text>
<text x="183.6" y="146.3">LEDR</text>
<text x="200.3" y="146.3">LEDG</text>
<text x="200.4" y="149.2">LEDB</text>
<text x="103.5" y="150.6">VDD_3V3</text>
<text x="129.7" y="150.6">LEDB</text>
<text x="138.5" y="150.6">VDD_3V3</text>
<text x="163.4" y="150.6">LEDB</text>
<text x="66.6" y="158.7">LEDB</text>
<text x="103.3" y="160.7">VDD_3V3</text>
<text x="113.6" y="157.8">LEDR</text>
<text x="129.6" y="157.8">LEDG</text>
<text x="129.7" y="160.7">LEDB</text>
<text x="138.8" y="160.7">VDD_3V3</text>
<text x="147.7" y="157.8">LEDR</text>
<text x="163.2" y="157.8">LEDG</text>
<text x="163.6" y="160.7">LEDB</text>
<text x="175" y="159.2">VDD_3V3</text>
<text x="184.8" y="156.4">LEDR</text>
<text x="200.3" y="156.4">LEDG</text>
<text x="200.4" y="159.2">LEDB</text>
<text x="56.5" y="167.3">LEDB-PB14</text>
<text x="103.5" y="171.4">VDD_3V3</text>
<text x="114.1" y="168.6">LEDR</text>
<text x="129.3" y="171.4">LEDB</text>
<text x="129.4" y="168.6">LEDG</text>
<text x="138.5" y="171.4">VDD_3V3</text>
<text x="147.8" y="168.6">LEDR</text>
<text x="163" y="171.4">LEDB</text>
<text x="163.2" y="168.6">LEDG</text>
</g>
</svg>
